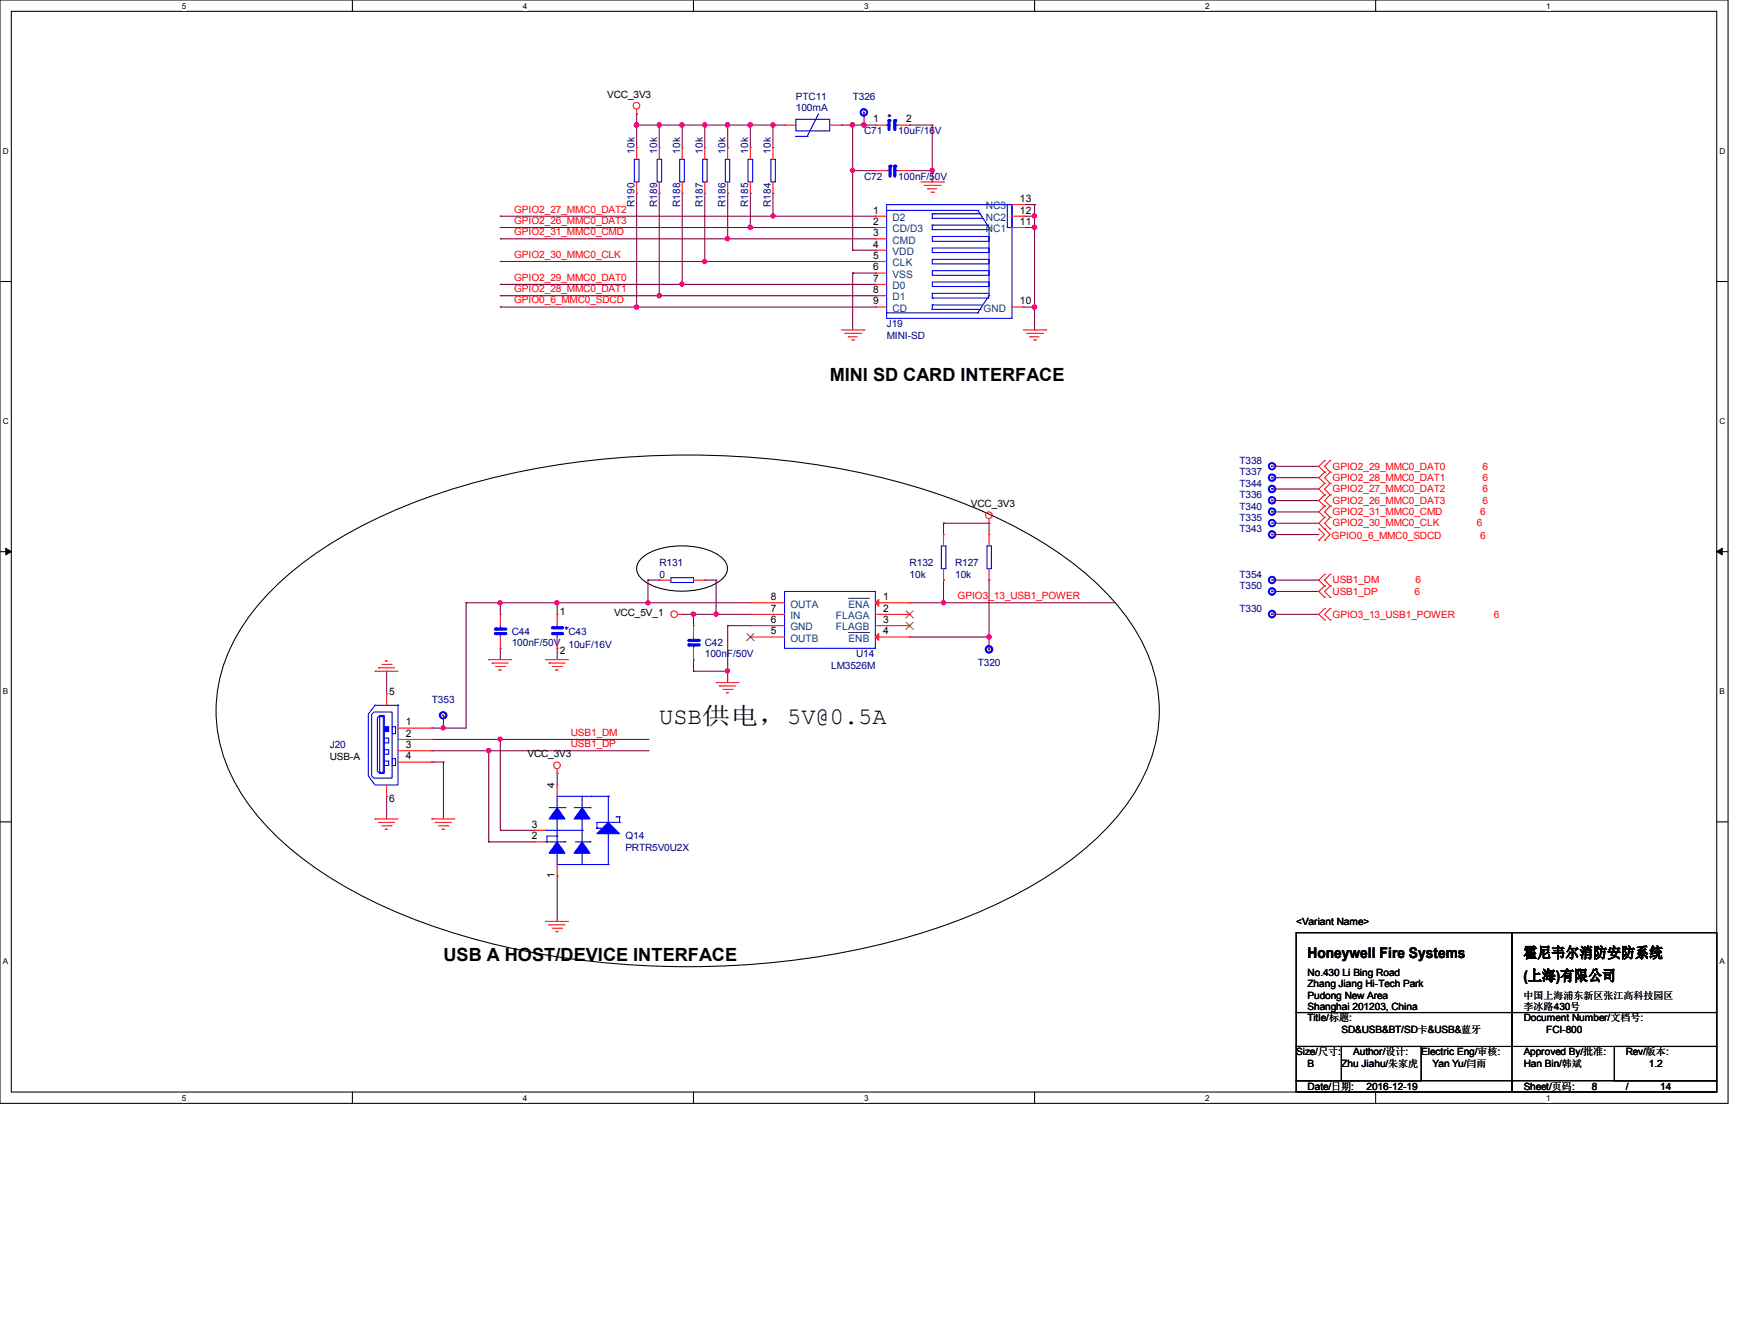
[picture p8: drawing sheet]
<svg xmlns="http://www.w3.org/2000/svg" width="279mm" height="216mm" viewBox="0 0 279 216" stroke-linecap="round" stroke-linejoin="round" font-family="sans-serif">
<path d="M0 0h278v177.4h-278zM1.8 1.8h274.3v173.8h-274.3z" fill="none" stroke="#000" stroke-width=".17"/>
<g fill="#fff">
<path d="M29.3 .2h.7v1.5h-.7z"/>
<path d="M29.3 175.8h.7v1.4h-.7z"/>
</g>
<path d="M56.7 0v1.8M56.7 175.6v1.8" fill="none" stroke="#000" stroke-width=".17"/>
<g fill="#fff">
<path d="M84.1 .2h.7v1.5h-.7z"/>
<path d="M84.1 175.8h.7v1.4h-.7z"/>
</g>
<path d="M111.5 0v1.8M111.5 175.6v1.8" fill="none" stroke="#000" stroke-width=".17"/>
<g fill="#fff">
<path d="M139 .2h.7v1.5h-.7z"/>
<path d="M139 175.8h.7v1.4h-.7z"/>
</g>
<path d="M166.4 0v1.8M166.4 175.6v1.8" fill="none" stroke="#000" stroke-width=".17"/>
<g fill="#fff">
<path d="M193.8 .2h.8v1.5h-.8z"/>
<path d="M193.8 175.8h.8v1.4h-.8z"/>
</g>
<path d="M221.3 0v1.8M221.3 175.6v1.8" fill="none" stroke="#000" stroke-width=".17"/>
<g fill="#fff">
<path d="M248.7 .2h.7v1.5h-.7z"/>
<path d="M248.7 175.8h.7v1.4h-.7z"/>
<path d="M.5 23.5h.9v1.5h-.9z"/>
<path d="M276.6 23.5h.9v1.5h-.9z"/>
<path d="M.5 67h.9v1.5h-.9z"/>
<path d="M276.6 67h.9v1.5h-.9z"/>
</g>
<path d="M0 45.3h1.8M276.1 45.3h1.9" fill="none" stroke="#000" stroke-width=".17"/>
<g fill="#fff">
<path d="M.5 110.4h.8v1.5h-.8z"/>
<path d="M276.6 110.4h.9v1.5h-.9z"/>
</g>
<path d="M0 88.7h1.8M276.1 88.7h1.9" fill="none" stroke="#000" stroke-width=".17"/>
<path d="M.9 88.1l.9 .6-.9 .5zM276.1 88.7l.9-.6v1.1z" fill="#000" stroke="#000" stroke-width=".16"/>
<g fill="#fff">
<path d="M.5 153.8h.8v1.5h-.8z"/>
<path d="M276.6 153.8h.8v1.5h-.8z"/>
</g>
<g fill="none" stroke="#000" stroke-width=".17">
<path d="M42.8 95.8a58.3 58.3 0 0 1 17.7-12.4 111.7 111.7 0 0 1 39.8-9.9 131.4 131.4 0 0 1 48.6 5.3 77.8 77.8 0 0 1 24.6 12.5 35.4 35.4 0 0 1 11.4 14.7 23.7 23.7 0 0 1-2.6 21.8 45.6 45.6 0 0 1-14.7 13.6 95.4 95.4 0 0 1-32.1 11.7 135.7 135.7 0 0 1-58.9-2 80 80 0 0 1-28.9-13.8 35.4 35.4 0 0 1-11.4-14.7 23.7 23.7 0 0 1 2.6-21.8l1.8-2.5zM103.2 89.7a10.5 10.5 0 0 1 7.7-1.9 9 9 0 0 1 5.3 1.9 2.11 2.11 0 0 1 0 3.4 10.6 10.6 0 0 1-7.7 1.9 8.9 8.9 0 0 1-5.3-1.9 2.13 2.13 0 0 1 0-3.4zM0 132.1h1.8M276.1 132.1h1.9M208.5 149.9h34.7v12.9h-34.7zM243.2 149.9h32.9v12.9h-32.9zM208.5 162.8h34.7v5.4h-34.7zM208.5 168.2h7.3v5.5h-7.3zM208.5 173.7h34.7v1.9h-34.7zM215.8 168.2h12.8v5.5h-12.8zM243.2 173.7h32.9v1.9h-32.9zM243.2 162.8h32.9v5.4h-32.9z"/>
<path d="M243.2 173.7h.1M243.2 168.2v5.5M259.7 168.2h16.4v5.5h-16.4z"/>
</g>
<g fill="none" stroke="#800040" stroke-width=".17">
<path d="M102.4 18.3h.1M102.4 18.3v5.4M139 18.3v1.8M80.5 34.8h.1M80.5 36.6h.1M80.5 38.4h.1M80.5 34.8h60.3M80.5 38.4h60.3M80.5 36.6h60.3M102.4 31.1h.1M102.4 20.1h.1M102.4 20.1h23.8"/>
<path d="M102.4 31.1v18.3M106 31.1h.1M106 20.1h.1M106 20.1v3.6M106 31.1v16.4M109.7 31.1h.1M109.7 20.1h.1M109.7 20.1v3.6M109.7 31.1v14.6M113.4 20.1h.1M113.4 20.1v3.6M113.4 31.1v10.9"/>
<path d="M117.1 38.4h.1M117.1 31.1h.1M117.1 20.1h.1M117.1 20.1v3.6M117.1 31.1v7.3M120.7 36.6h.1M120.7 31.1h.1M120.7 20.1h.1M120.7 20.1v3.6M120.7 31.1v5.5M124.3 34.8h.1M124.3 31.1h.1"/>
<path d="M124.3 20.1h.1M124.3 20.1v3.6M124.3 31.1v3.7M135.3 20.1h.1M135.3 20.1h5.5M137.2 27.4h.1M137.2 20.1h.1M137.2 20.1v20.1M137.2 27.4h3.6M139 20.1h.1M146.3 20.1h.1M146.3 27.4h.1"/>
<path d="M146.3 20.1h3.6M146.3 27.4h3.6M149.9 20.1h.1M149.9 29.3h.1M149.9 20.1v9.2M164.6 34.8h1.8M164.6 36.6h1.8M164.6 32.9h1.8M166.4 34.8h.1M166.4 36.6h.1M166.4 32.9h.1M166.4 32.9v20.1"/>
<path d="M80.5 45.7h.1M80.5 47.5h.1M80.5 49.4h.1M80.5 42h.1M80.5 45.7h60.3M80.5 47.5h60.3M80.5 49.4h60.3M80.5 42h60.3M102.4 49.4h.1M106 47.5h.1M109.7 45.7h.1M113.4 42h.1"/>
<path d="M137.2 40.2h.1M137.2 43.9h.1M137.2 40.2h3.6M137.2 43.9v9.1M137.2 43.9h3.6M164.6 49.4h1.8M166.4 49.4h.1M166.4 53h.1M204.8 75h.1M204.8 76.8h.1M204.8 78.6h.1M204.8 75h7.3"/>
<path d="M204.8 76.8h7.3M204.8 78.6h7.3M75 96.9h.1M75 96.9v20.2h-5.5M75 96.9h45.7M80.5 96.9h.1M80.5 96.9v1.9M89.6 96.9h.1M89.6 96.9v1.9M104.2 93.3h.1M104.2 96.9h.1M104.2 93.3h1.8"/>
<path d="M104.2 93.3v3.6M109.7 98.8h.1M109.7 98.8h11M111.5 98.8h.1M111.5 98.8v1.8M113.4 93.3h.1M113.4 93.3h1.8M115.2 93.3h.1M115.2 98.8h.1M115.2 93.3v5.5M146.3 96.9h.1M146.3 96.9h32.9"/>
<path d="M151.8 84.1h.1M151.8 93.3h.1M151.8 96.9h.1M151.8 84.1h7.3M151.8 84.1v1.8M151.8 93.3v3.6M159.1 93.3h.1M159.1 84.1h.1M159.1 84.1v1.8M159.1 93.3v10.9M204.8 80.5h.1M204.8 82.3h.1"/>
<path d="M204.8 84.1h.1M204.8 85.9h.1M204.8 93.3h.1M204.8 95.1h.1M204.8 98.8h.1M204.8 80.5h7.3M204.8 82.3h7.3M204.8 84.1h7.3M204.8 85.9h7.3M204.8 93.3h7.3M204.8 95.1h7.3M204.8 98.8h7.3"/>
<path d="M62.2 107.9h.1M62.2 107.9v3.6M69.5 117.1h.1M69.5 118.9h.1M69.5 118.9h34.7M71.3 115.2h.1M71.3 117.1h.1M71.3 115.2v1.9M80.5 118.9h.1M80.5 104.2h.1M80.5 104.2v1.8M80.5 118.9v14.6"/>
<path d="M89.6 104.2h.1M89.6 104.2v1.8M104.2 118.9h.1M111.5 107.9h.1M111.5 106h.1M111.5 107.9h5.6M111.5 106v1.9M117.1 107.9h.1M117.1 100.6h.1M117.1 100.6v9.1M117.1 100.6h3.6M146.3 102.4h.1"/>
<path d="M146.3 102.4h12.8M159.1 102.4h.1M62.2 128h.1M62.2 128v3.7M69.5 122.5h.1M69.5 120.7h.1M69.5 122.5h1.8M69.5 120.7h34.7M71.3 122.5h.1M71.3 122.5v9.2M78.6 135.3h.1M78.6 120.7h.1"/>
<path d="M78.6 135.3h7.3M78.6 120.7v14.6M80.5 133.5h.1M80.5 133.5h5.4M89.6 124.3h.1M89.6 124.3v1.9M104.2 120.7h.1M89.6 140.8h.1M89.6 140.8v7.3"/>
</g>
<g fill="#f0f" stroke="#f0f" stroke-width=".17">
<circle cx="124.3" cy="34.7" r=".34"/>
<circle cx="117" cy="38.4" r=".35"/>
<circle cx="120.7" cy="36.5" r=".36"/>
<circle cx="109.7" cy="45.7" r=".34"/>
<circle cx="106" cy="47.5" r=".35"/>
<circle cx="166.4" cy="36.5" r=".36"/>
<circle cx="166.4" cy="49.4" r=".36"/>
<circle cx="102.4" cy="49.4" r=".36"/>
<circle cx="149.9" cy="27.4" r=".34"/>
<circle cx="139" cy="20.1" r=".37"/>
<circle cx="137.1" cy="27.4" r=".34"/>
<circle cx="137.1" cy="20.1" r=".35"/>
<circle cx="109.7" cy="20.1" r=".35"/>
<circle cx="120.7" cy="20.1" r=".37"/>
<circle cx="117" cy="20.1" r=".35"/>
<circle cx="124.3" cy="20.1" r=".35"/>
<circle cx="71.3" cy="117" r=".34"/>
<circle cx="113.4" cy="42" r=".34"/>
<circle cx="78.6" cy="120.7" r=".35"/>
<circle cx="80.4" cy="118.8" r=".34"/>
<circle cx="106" cy="20.1" r=".35"/>
<circle cx="102.4" cy="20.1" r=".37"/>
<circle cx="113.4" cy="20.1" r=".35"/>
<circle cx="166.4" cy="34.7" r=".36"/>
<circle cx="111.5" cy="98.7" r=".36"/>
<circle cx="117" cy="107.9" r=".34"/>
<circle cx="159.1" cy="102.4" r=".35"/>
<circle cx="151.8" cy="96.9" r=".34"/>
<circle cx="89.6" cy="96.9" r=".34"/>
<circle cx="80.4" cy="96.9" r=".34"/>
<circle cx="115.2" cy="98.7" r=".34"/>
<circle cx="104.2" cy="96.9" r=".34"/>
</g>
<g fill="none" stroke="#f00" stroke-width=".17">
<path d="M102.4 18.3h.1M102.4 17.6v.7M106 31.1h.1M106 23.7h.1M106 23.7v1.9M106 29.3v1.8M148.1 29.3h3.7M148.7 29.8h2.5M149.2 30.4h.1M149.2 30.4h1.5M149.8 30.9h.4M150.2 30.9h.1"/>
<path d="M151.2 29.8h.1M151.8 29.3h.1M135.3 53h3.7M135.9 53.6h2.5M136.4 54.1h.1M136.4 54.1h1.5M136.9 54.7h.4M137.3 54.7h.1M138.4 53.6h.1M139 53h.1M164.6 53h3.6M165.1 53.6h2.6"/>
<path d="M165.7 54.1h.1M165.7 54.1h1.4M166.2 54.7h.4M166.6 54.7h.1M167.7 53.6h.1M168.2 53h.1M213.1 77.7h.1M213.1 79.5h.1M213.1 74h.1M213.1 75.9h.1M213.1 77.7l-1 .9 1 .9M213.1 79.5l-1 1 1 .9"/>
<path d="M213.1 74l-1 1 1 .9M213.1 75.9l-1 .9 1 .9M214 79.5h.1M214 77.7h.1M214 75.9h.1M214 74h.1M214 77.7l-.9 .9 .9 .9M214 79.5l-.9 1 .9 .9M214 74l-.9 1 .9 .9M214 75.9l-.9 .9 .9 .9M109 98.8h.7M109.7 98.8h.1"/>
<path d="M159.1 84.1h.1M159.1 93.3h.1M159.1 85.9h.1M159.1 83.4v.7M159.1 85.9v1.9M159.1 91.4v1.9M212.1 85h.1M212.1 86.9h.1M212.1 85l1 .9-1 1M213.1 81.4h.1M213.1 83.2h.1M213.1 85h.1"/>
<path d="M213.1 86.9h.1M213.1 92.3h.1M213.1 94.2h.1M213.1 96h.1M213.1 97.8h.1M213.1 99.7h.1M213.1 81.4l-1 .9 1 .9M213.1 83.2l-1 .9 1.9 1.8-.9 1M213.1 92.3l-1 1 1 .9M213.1 94.2l-1 .9 1 .9M213.1 97.8l-1 1 1 .9M214 81.4h.1"/>
<path d="M214 83.2h.1M214 85h.1M214 94.2h.1M214 92.3h.1M214 96h.1M214 99.7h.1M214 97.8h.1M214 81.4l-.9 .9 .9 .9M214 83.2l-.9 .9 .9 .9M214 92.3l-.9 1 .9 .9M214 94.2l-.9 .9 .9 .9M214 97.8l-.9 1 .9 .9"/>
<path d="M60.3 107.9h.1M60.3 107.9h3.7M60.9 107.4h.1M60.9 107.4h2.6M61.4 106.8h1.5M62 106.3h.1M62 106.3h.4M62.9 106.8h.1M78.6 106h.1M78.6 106h3.7M79.2 106.6h.1M79.2 106.6h2.5"/>
<path d="M79.7 107.1h1.5M80.3 107.7h.1M80.3 107.7h.3M81.2 107.1h.1M87.8 106h.1M87.8 106h3.6M88.3 106.6h.1M88.3 106.6h2.6M88.9 107.1h1.4M89.4 107.7h.1M89.4 107.7h.4M90.3 107.1h.1"/>
<path d="M115.2 109.7h.1M115.2 109.7h3.7M115.7 110.3h.1M115.7 110.3h2.6M116.3 110.8h1.5M116.8 111.4h.1M116.8 111.4h.4M117.8 110.8h.1M60.3 131.7h.1M60.3 131.7h3.7M60.9 132.2h.1M60.9 132.2h2.6"/>
<path d="M61.4 132.8h1.5M62 133.3h.1M62 133.3h.4M62.9 132.8h.1M69.5 131.7h.1M69.5 131.7h3.7M70 132.2h.1M70 132.2h2.6M70.6 132.8h1.5M71.1 133.3h.1M71.1 133.3h.4M72.1 132.8h.1"/>
<path d="M89.6 124.3h.1M89.6 123.6v.7M87.8 148.1h.1M87.8 148.1h3.6M88.3 148.7h.1M88.3 148.7h2.6M88.9 149.2h1.4M89.4 149.8h.1M89.4 149.8h.4M90.3 149.2h.1"/>
<circle cx="102.4" cy="17" r=".54"/>
<circle cx="108.4" cy="98.7" r=".54"/>
<circle cx="159.1" cy="82.8" r=".54"/>
<circle cx="89.6" cy="123" r=".54"/>
</g>
<path d="M105.7 25.6h.7v3.7h-.7zM158.7 87.8h.8v3.6h-.8z" fill="none" stroke="#00f" stroke-width=".17"/>
<path d="M110.8 103h1.7" fill="none" stroke="#00f" stroke-width=".51"/>
<circle cx="110.8" cy="103" r=".25" fill="#00f"/>
<path d="M110.8 103.7h1.7" fill="none" stroke="#00f" stroke-width=".51"/>
<circle cx="110.8" cy="103.7" r=".25" fill="#00f"/>
<g fill="none" stroke="#00f" stroke-width=".17">
<path d="M116.7 25.6h.7v3.7h-.7zM142.6 32.9h20.2v18.3h-20.2zM142.6 33.8h14.7M149.9 38h9.2v.8h-9.2zM149.9 39.9h9.2v.7h-9.2zM149.9 36.2h.1M149.9 36.9h.1M149.9 35.1h.1M149.9 34.4h.1M149.9 34.4v.7M149.9 36.2v.7M149.9 36.2h9"/>
<path d="M149.9 36.9h9.2M149.9 35.1h8.1M149.9 34.4h7.7M157.3 33.8h.1M157.3 33.8l1.8 2.8M157.6 34.4h.1M158.9 36.2h.1M159.1 36.6h.1M159.1 36.6v10.9M162 32.9h.8v3.7h-.8zM142.6 50.3h14.7M149.9 41.7h9.2v.7h-9.2z"/>
<path d="M149.9 43.5h9.2v.7h-9.2zM149.9 45.3h9.2v.8h-9.2zM149.9 47.2h.1M149.9 47.9h.1M149.9 49h.1M149.9 49.7h.1M149.9 47.2h9.2M149.9 47.2v.7M149.9 49v.7M149.9 47.9h9M149.9 49h8.1M149.9 49.7h7.7"/>
<path d="M157.3 50.3h.1M157.6 49.7h.1M158.9 47.9h.1M159.1 47.5h.1M159.1 47.5l-1.8 2.8M111.5 102.8h.1M111.5 103.9h.1M111.5 102.4v.4M111.5 103.9v.3"/>
</g>
<g fill="none" stroke="#f00" stroke-width=".17">
<path d="M117.1 31.1h.1M117.1 23.7h.1M117.1 23.7v1.9M117.1 29.3v1.8M140.8 34.8h.1M140.8 36.6h.1M140.8 38.4h.1M140.8 34.8h1.8M140.8 36.6h1.8M140.8 38.4h1.8M162.8 34.8h1.8M162.8 36.6h1.8"/>
<path d="M162.8 32.9h1.8M164.6 36.6h.1M164.6 34.8h.1M164.6 32.9h.1M140.8 40.2h.1M140.8 42h.1M140.8 43.9h.1M140.8 45.7h.1M140.8 47.5h.1M140.8 49.4h.1M140.8 40.2h1.8M140.8 42h1.8"/>
<path d="M140.8 43.9h1.8M140.8 45.7h1.8M140.8 47.5h1.8M140.8 49.4h1.8M162.8 49.4h1.8M164.6 49.4h.1M111.5 100.6h.1M111.5 106h.1M111.5 100.6v1.8M111.5 104.2v1.8M159.1 104.2h.1"/>
</g>
<path d="M159 104.3h.2v.2h-.2z" fill-rule="evenodd" fill="#00f" stroke="#00f" stroke-width="1.1"/>
<path d="M79.7 101.1h1.7" fill="none" stroke="#00f" stroke-width=".51"/>
<circle cx="79.7" cy="101.1" r=".25" fill="#00f"/>
<path d="M79.7 101.9h1.7" fill="none" stroke="#00f" stroke-width=".51"/>
<circle cx="79.7" cy="101.9" r=".25" fill="#00f"/>
<path d="M102 25.6h.8v3.7h-.8zM80.5 100.9h.1M80.5 102h.1M80.5 100.6v.3M80.5 102v.4M89.6 100.9h.1M89.6 100.6v.3" fill="none" stroke="#00f" stroke-width=".17"/>
<path d="M102.4 31.1h.1M102.4 23.7h.1M102.4 23.7v1.9M102.4 29.3v1.8M80.5 98.8h.1M80.5 98.8v1.8M204.8 85.9h.1M80.5 104.2h.1M80.5 102.4v1.8" fill="none" stroke="#f00" stroke-width=".17"/>
<path d="M204.5 85.8h.2v.3h-.2z" fill-rule="evenodd" fill="#00f" stroke="#00f" stroke-width="1.1"/>
<path d="M88.9 100.9h1.4" fill="none" stroke="#00f" stroke-width=".51"/>
<circle cx="90.3" cy="100.9" r=".25" fill="#00f"/>
<path d="M89.6 101.9h.1M89.6 101.9v.5" fill="none" stroke="#00f" stroke-width=".17"/>
<path d="M88.9 101.9h1.4" fill="none" stroke="#00f" stroke-width=".51"/>
<circle cx="90.3" cy="101.9" r=".25" fill="#00f"/>
<path d="M142.6 20.1h.4M143 20.1h.1M90.9 100.9h.3M91.1 101.1h.1M91.1 100.8v.3M91.2 100.9h.1" fill="none" stroke="#00f" stroke-width=".17"/>
<path d="M89.6 98.8h.1M89.6 98.8v1.8M89.6 104.2h.1M89.6 102.4v1.8" fill="none" stroke="#f00" stroke-width=".17"/>
<path d="M143 19.4v1.4" fill="none" stroke="#00f" stroke-width=".51"/>
<circle cx="143" cy="19.4" r=".25" fill="#00f"/>
<path d="M143.9 20.1h.1M143.9 20.1h.6" fill="none" stroke="#00f" stroke-width=".17"/>
<path d="M143.9 19.4v1.4" fill="none" stroke="#00f" stroke-width=".51"/>
<circle cx="143.9" cy="19.4" r=".25" fill="#00f"/>
<path d="M142.8 18.6h.4M143 18.5h.1M143 18.5v.3M143.2 18.6h.1M113 25.6h.7v3.7h-.7zM124 25.6h.7v3.7h-.7zM126.2 95.1h14.6v9.1h-14.6z" fill="none" stroke="#00f" stroke-width=".17"/>
<g fill="none" stroke="#f00" stroke-width=".17">
<path d="M139 18.3h.1M113.4 31.1h.1M113.4 23.7h.1M113.4 23.7v1.9M113.4 29.3v1.8M124.3 31.1h.1M124.3 23.7h.1M124.3 23.7v1.9M124.3 29.3v1.8M140.8 20.1h.1M140.8 20.1h1.8M144.5 20.1h1.8"/>
<path d="M146.3 20.1h.1M120.7 96.9h.1M120.7 98.8h.1M120.7 96.9h5.5M120.7 98.8h5.5M140.8 96.9h5.5M140.8 98.8h5.5M146.3 96.9h.1M146.3 98.8h.1M204.8 93.3h.1M71.3 115.2h.1M120.7 102.4h.1"/>
<path d="M120.7 100.6h.1M120.7 100.6h5.5M120.7 102.4h5.5M140.8 100.6h5.5M140.8 102.4h5.5M146.3 100.6h.1M146.3 102.4h.1"/>
</g>
<g fill="#00f" stroke="#00f" stroke-width="1.1">
<path d="M204.5 93.1h.2v.2h-.2z" fill-rule="evenodd"/>
<path d="M138.8 17.9h.3v.3h-.3z" fill-rule="evenodd"/>
<path d="M71.2 114.9h.2v.2h-.2z" fill-rule="evenodd"/>
</g>
<g fill="#f00" stroke="#f00" stroke-width=".17">
<path d="M141.4 96.4v1.1l-.6-.6z"/>
<path d="M140.8 102.4l.6-.5v1.1z"/>
</g>
<path d="M136.5 96.2h3.4M136.5 101.7h3.4" fill="none" stroke="#004080" stroke-width=".16"/>
<path d="M145.8 98.2l1.1 1.2M146.9 98.2l-1.2 1.2M120.1 101.9l1.2 1.1M121.2 101.9l-1.1 1.1M145.8 100l1.1 1.2M146.9 100l-1.2 1.2" fill="none" stroke="#804000" stroke-width=".16"/>
<path d="M143.2 26.7v1.6" fill="none" stroke="#00f" stroke-width=".51"/>
<circle cx="143.2" cy="26.7" r=".25" fill="#00f"/>
<path d="M143.9 26.7v1.6" fill="none" stroke="#00f" stroke-width=".51"/>
<circle cx="143.9" cy="26.7" r=".25" fill="#00f"/>
<g fill="none" stroke="#00f" stroke-width=".17">
<path d="M128 19.2h5.5v1.8h-5.5zM131.7 18.3l-1.9 3.6M109.3 25.6h.8v3.7h-.8zM120.3 25.6h.8v3.7h-.8zM128 21.9h.1M128 21.9h1.8M129.8 21.9h.1M142.6 27.4h.4M143 27.4h.1M144.1 27.4h.1M144.1 27.4h.4M107.9 92.9h3.6v.7h-3.6z"/>
<path d="M151.4 87.8h.7v3.6h-.7zM59.8 114.9l.4-.4h2.9v10.6h-2.9l-.4-.4zM60.3 113.4h3.7v12.8h-3.7l-1.1-1.5v-9.8zM60.7 115.4l.4-.4h.7v9.3h-.7l-.4-.3zM61.1 115.2h.5v9h-.5zM61.8 118.7h.7v.7h-.7zM63.1 116.8h.5v1.1h-.5zM64 113.4h.1M61.8 120.5h.7v.7h-.7zM61.8 122.3h.7v.8h-.7zM63.1 122h.5v1.1h-.5zM87.8 133.5h.1"/>
<path d="M87.8 135.3h.2M87.8 133.5h5.8M88 135.3h.1M88.3 129.8h2.6M88.3 135.3h2.6M89.6 131.7h.1M89.6 128h.1M89.6 137.2h.1M89.6 133.5h.1M89.6 134.4h.1M89.6 128v1.8M89.6 131.7v3.6"/>
<path d="M89.6 137.2v1.8h8.2M89.6 128h8.2M89.6 134.4h-1.6v.9M90.9 129.8h.1M90.9 135.3h.1M92.3 129.8h2.6M92.5 135.3h2.4M93.6 128h.1M93.6 137.2h.1M93.6 133.5h.1M93.6 131.7h.1M93.6 128v1.8"/>
<path d="M93.6 131.7v3.6M93.6 137.2v1.8M94.9 135.3h.1M94.9 129.8h.1M95.1 139h.1M95.1 128h.1M96 133.1h.1M96 133.1h.6M96.6 133.1h.1M97.8 134h.1M97.8 128h.1M97.8 139h.1"/>
<path d="M97.8 128v4.2M97.8 134v5M99.1 131.3h.1M99.1 131.3h.6M99.7 132.2h.1M99.7 131.3h.1M99.7 132.2h-3.7v.9M99.7 131.3v.9"/>
</g>
<g fill="none" stroke="#f00" stroke-width=".17">
<path d="M109.7 31.1h.1M109.7 23.7h.1M109.7 23.7v1.9M109.7 29.3v1.8M120.7 31.1h.1M120.7 23.7h.1M120.7 23.7v1.9M120.7 29.3v1.8M126.2 20.1h.1M126.2 20.1h1.8M133.5 20.1h1.8M135.3 20.1h.1"/>
<path d="M140.8 27.4h.1M140.8 27.4h1.8M144.5 27.4h1.8M146.3 27.4h.1M204.8 76.8h.1M204.8 78.6h.1M204.8 75h.1M106 93.3h.1M106 93.3h1.9M111.5 93.3h1.9M113.4 93.3h.1M151.8 93.3h.1"/>
<path d="M151.8 85.9h.1M151.8 85.9v1.9M151.8 91.4v1.9M204.8 82.3h.1M204.8 95.1h.1M204.8 80.5h.1M204.8 84.1h.1M204.8 98.8h.1M62.2 111.5h.1M62.2 111.5v1.9M64 118.9h5.5M64 117.1h5.5"/>
<path d="M69.5 118.9h.1M69.5 117.1h.1M62.2 128h.1M62.2 126.2v1.8M64 120.7h5.5M64 122.5h5.5M69.5 120.7h.1M69.5 122.5h.1M85.9 133.5h.1M85.9 135.3h.1M85.9 133.5h1.9M85.9 135.3h1.9"/>
<path d="M89.6 126.2h.1M89.6 126.2v1.8M89.6 139v1.8M89.6 140.8h.1"/>
</g>
<g fill="#00f" stroke="#00f" stroke-width="1.1">
<path d="M204.5 82.1h.2v.3h-.2z" fill-rule="evenodd"/>
<path d="M204.5 94.9h.2v.3h-.2z" fill-rule="evenodd"/>
<path d="M204.5 76.7h.2v.2h-.2z" fill-rule="evenodd"/>
<path d="M204.5 78.5h.2v.2h-.2z" fill-rule="evenodd"/>
<path d="M204.5 80.3h.2v.2h-.2z" fill-rule="evenodd"/>
<path d="M204.5 74.8h.2v.2h-.2z" fill-rule="evenodd"/>
<path d="M204.5 84h.2v.2h-.2z" fill-rule="evenodd"/>
<path d="M204.5 98.6h.2v.2h-.2z" fill-rule="evenodd"/>
</g>
<g fill="#00f" stroke="#00f" stroke-width=".17">
<path d="M61.8 116.8h.7v.8h-.7z" fill-rule="evenodd"/>
<path d="M89.6 129.8l1.3 1.9h-2.6z" fill-rule="evenodd"/>
<path d="M89.6 135.3l1.3 1.9h-2.6z" fill-rule="evenodd"/>
<path d="M93.6 129.8l1.3 1.9h-2.6z" fill-rule="evenodd"/>
<path d="M93.6 135.3l1.3 1.9h-2.6z" fill-rule="evenodd"/>
<path d="M96 134l1.8-1.8 1.9 1.8z" fill-rule="evenodd"/>
</g>
<g fill="#f0f" stroke="#f0f" stroke-width=".17">
<circle cx="124.3" cy="34.7" r=".34"/>
<circle cx="117" cy="38.4" r=".35"/>
<circle cx="120.7" cy="36.5" r=".36"/>
<circle cx="109.7" cy="45.7" r=".34"/>
<circle cx="106" cy="47.5" r=".35"/>
<circle cx="166.4" cy="36.5" r=".36"/>
<circle cx="166.4" cy="49.4" r=".36"/>
<circle cx="102.4" cy="49.4" r=".36"/>
<circle cx="149.9" cy="27.4" r=".34"/>
<circle cx="139" cy="20.1" r=".37"/>
<circle cx="137.1" cy="27.4" r=".34"/>
<circle cx="137.1" cy="20.1" r=".35"/>
<circle cx="109.7" cy="20.1" r=".35"/>
<circle cx="120.7" cy="20.1" r=".37"/>
<circle cx="117" cy="20.1" r=".35"/>
<circle cx="124.3" cy="20.1" r=".35"/>
<circle cx="71.3" cy="117" r=".34"/>
<circle cx="113.4" cy="42" r=".34"/>
<circle cx="78.6" cy="120.7" r=".35"/>
<circle cx="80.4" cy="118.8" r=".34"/>
<circle cx="106" cy="20.1" r=".35"/>
<circle cx="102.4" cy="20.1" r=".37"/>
<circle cx="113.4" cy="20.1" r=".35"/>
<circle cx="166.4" cy="34.7" r=".36"/>
<circle cx="111.5" cy="98.7" r=".36"/>
<circle cx="117" cy="107.9" r=".34"/>
<circle cx="159.1" cy="102.4" r=".35"/>
<circle cx="151.8" cy="96.9" r=".34"/>
<circle cx="89.6" cy="96.9" r=".34"/>
<circle cx="80.4" cy="96.9" r=".34"/>
<circle cx="115.2" cy="98.7" r=".34"/>
<circle cx="104.2" cy="96.9" r=".34"/>
</g>
<text font-size="3.8" x="106" y="116.5">USB供电，5V@0.5A</text>
<g font-size="2.9">
<text x="133.5" y="61.2">MINI SD CARD INTERFACE</text>
<text x="71.3" y="154.5">USB A HOST/DEVICE INTERFACE</text>
</g>
<g font-size="2.4">
<text x="210.3" y="154">Honeywell Fire Systems</text>
<text x="245.1" y="154">霍尼韦尔消防安防系统</text>
<text x="245.1" y="157.7">(上海)有限公司</text>
</g>
<g font-size="1.7">
<text x="140.4" y="19.7">1</text>
<text x="145.8" y="19.7">2</text>
<text x="140.4" y="34.3">1</text>
<text x="164.1" y="34.3">12</text>
<text x="164.1" y="32.5">13</text>
<text x="140.4" y="39.8">4</text>
<text x="140.4" y="36.2">2</text>
<text x="140.4" y="38">3</text>
<text x="140.4" y="41.6">5</text>
<text x="164.1" y="36.2">11</text>
<text x="140.4" y="43.5">6</text>
<text x="140.4" y="45.3">7</text>
<text x="140.4" y="47.1">8</text>
<text x="140.4" y="48.9">9</text>
<text x="164.1" y="48.9">10</text>
<text x="90.1" y="98.9">1</text>
<text x="124" y="96.5">8</text>
<text x="124" y="102">5</text>
<text x="124" y="100.2">6</text>
<text x="124" y="98.3">7</text>
<text x="142.1" y="96.5">1</text>
<text x="142.1" y="98.3">2</text>
<text x="142.1" y="100.2">3</text>
<text x="142.1" y="102">4</text>
<text x="90.1" y="105.2">2</text>
<text x="62.6" y="111.7">5</text>
<text x="65.3" y="118.4">2</text>
<text x="65.3" y="116.6">1</text>
<text x="65.3" y="120.3">3</text>
<text x="65.3" y="122.1">4</text>
<text x="62.6" y="128.9">6</text>
<text x="85.6" y="133.1">3</text>
<text x="85.6" y="134.9">2</text>
</g>
<g font-size="1.7" fill="#004080">
<text x="143.6" y="35.5">D2</text>
<text x="158.6" y="35.5">NC2</text>
<text x="158.6" y="33.7">NC3</text>
<text x="143.6" y="41">VDD</text>
<text x="143.6" y="37.3">CD/D3</text>
<text x="143.6" y="39.2">CMD</text>
<text x="158.6" y="37.3">NC1</text>
<text x="143.6" y="42.8">CLK</text>
<text x="143.6" y="44.7">VSS</text>
<text x="143.6" y="46.5">D0</text>
<text x="143.6" y="48.3">D1</text>
<text x="143.6" y="50.1">CD</text>
<text x="158.2" y="50.1">GND</text>
<text x="127.1" y="97.7">OUTA</text>
<text x="127.1" y="101.3">GND</text>
<text x="127.1" y="99.5">IN</text>
<text x="134.5" y="99.5">FLAGA</text>
<text x="134.5" y="101.3">FLAGB</text>
<text x="136.5" y="97.7">ENA</text>
<text x="127.1" y="103.2">OUTB</text>
<text x="136.5" y="103.2">ENB</text>
</g>
<g font-size="1.6">
<text x="97.7" y="15.7">VCC_3V3</text>
<text x="156.2" y="81.5">VCC_3V3</text>
<text x="98.8" y="99.1">VCC_5V_1</text>
<text x="53" y="122.1">USB-A</text>
<text x="84.8" y="121.8">VCC_3V3</text>
<text x="89.2" y="126.7" transform="rotate(-90 89.2 126.7)">4</text>
<text x="89.2" y="141.1" transform="rotate(-90 89.2 141.1)">1</text>
<text x="208.5" y="148.6">&lt;Variant Name&gt;</text>
<text x="210.3" y="160.5">Pudong New Area</text>
<text x="210.3" y="156.9">No.430 Li Bing Road</text>
<text x="210.3" y="158.7">Zhang Jiang Hi-Tech Park</text>
<text x="245.1" y="160.5">中国上海浦东新区张江高科技园区</text>
<text x="210.3" y="164.2">Title/标题:</text>
<text x="210.3" y="162.3">Shanghai 201203, China</text>
<text x="215.8" y="166">SD&amp;USB&amp;BT/SD卡&amp;USB&amp;蓝牙</text>
<text x="245.1" y="162.3">李冰路430号</text>
<text x="245.1" y="164.2">Document Number/文档号:</text>
<text x="248.7" y="166">FCI-800</text>
<text x="208.5" y="169.7">Size/尺寸:</text>
<text x="210.3" y="171.5">B</text>
<text x="215.8" y="171.5">Zhu Jiahu/朱家虎</text>
<text x="217.7" y="169.7">Author/设计:</text>
<text x="228.6" y="169.7">Electric Eng/审核:</text>
<text x="230.4" y="171.5">Yan Yu/闫雨</text>
<text x="245.1" y="169.7">Approved By/批准:</text>
<text x="245.1" y="171.5">Han Bin/韩斌</text>
<text x="261.5" y="169.7">Rev/版本:</text>
<text x="265.2" y="171.5">1.2</text>
<text x="210.3" y="175.2">Date/日期:</text>
<text x="219.8" y="175.2">2016-12-19</text>
<text x="245.1" y="175.2">Sheet/页码:</text>
<text x="256.1" y="175.2">8</text>
<text x="261.5" y="175.2">/</text>
<text x="267" y="175.2">14</text>
</g>
<g font-size="1.6" fill="#000080">
<text x="128" y="16">PTC11</text>
<text x="128" y="17.9">100mA</text>
<text x="137.2" y="16">T326</text>
<text x="139" y="21.5">C71</text>
<text x="144.5" y="21.5">10uF/16V</text>
<text x="102.1" y="24.7" transform="rotate(-90 102.1 24.7)">10k</text>
<text x="105.7" y="24.7" transform="rotate(-90 105.7 24.7)">10k</text>
<text x="109.4" y="24.7" transform="rotate(-90 109.4 24.7)">10k</text>
<text x="113" y="24.7" transform="rotate(-90 113 24.7)">10k</text>
<text x="116.7" y="24.7" transform="rotate(-90 116.7 24.7)">10k</text>
<text x="120.4" y="24.7" transform="rotate(-90 120.4 24.7)">10k</text>
<text x="124" y="24.7" transform="rotate(-90 124 24.7)">10k</text>
<text x="139" y="28.9">C72</text>
<text x="144.5" y="28.9">100nF/50V</text>
<text x="102.1" y="33.3" transform="rotate(-90 102.1 33.3)">R190</text>
<text x="105.7" y="33.3" transform="rotate(-90 105.7 33.3)">R189</text>
<text x="109.4" y="33.3" transform="rotate(-90 109.4 33.3)">R188</text>
<text x="113" y="33.3" transform="rotate(-90 113 33.3)">R187</text>
<text x="116.7" y="33.3" transform="rotate(-90 116.7 33.3)">R186</text>
<text x="120.4" y="33.3" transform="rotate(-90 120.4 33.3)">R185</text>
<text x="124" y="33.3" transform="rotate(-90 124 33.3)">R184</text>
<text x="142.6" y="52.6">J19</text>
<text x="142.6" y="54.5">MINI-SD</text>
<text x="199.4" y="76.4">T337</text>
<text x="199.4" y="74.6">T338</text>
<text x="199.4" y="81.9">T340</text>
<text x="199.4" y="78.2">T344</text>
<text x="199.4" y="80.1">T336</text>
<text x="199.4" y="83.7">T335</text>
<text x="199.4" y="85.6">T343</text>
<text x="106.1" y="91.1">R131</text>
<text x="106.1" y="92.9">0</text>
<text x="146.3" y="91.1">R132</text>
<text x="146.3" y="92.9">10k</text>
<text x="153.6" y="91.1">R127</text>
<text x="153.6" y="92.9">10k</text>
<text x="199.4" y="92.9">T354</text>
<text x="199.4" y="94.7">T350</text>
<text x="199.4" y="98.3">T330</text>
<text x="82.3" y="102">C44</text>
<text x="82.3" y="103.8">100nF/50V</text>
<text x="91.4" y="102">C43</text>
<text x="91.4" y="104.2">10uF/16V</text>
<text x="113.4" y="103.8">C42</text>
<text x="113.4" y="105.7">100nF/50V</text>
<text x="133.7" y="107.5">LM3526M</text>
<text x="137.7" y="105.7">U14</text>
<text x="157.3" y="107.1">T320</text>
<text x="69.5" y="113">T353</text>
<text x="53" y="120.3">J20</text>
<text x="100.6" y="134.9">Q14</text>
<text x="100.6" y="136.8">PRTR5V0U2X</text>
</g>
<g font-size="1.6" fill="#f00">
<text x="82.7" y="34.2">GPIO2_27_MMC0_DAT2</text>
<text x="82.7" y="36">GPIO2_26_MMC0_DAT3</text>
<text x="82.7" y="37.8">GPIO2_31_MMC0_CMD</text>
<text x="82.7" y="41.4">GPIO2_30_MMC0_CLK</text>
<text x="82.7" y="45.1">GPIO2_29_MMC0_DAT0</text>
<text x="82.7" y="46.9">GPIO2_28_MMC0_DAT1</text>
<text x="82.7" y="48.8">GPIO0_6_MMC0_SDCD</text>
<text x="214.4" y="75.5">GPIO2_29_MMC0_DAT0</text>
<text x="214.4" y="77.3">GPIO2_28_MMC0_DAT1</text>
<text x="238.5" y="75.5">6</text>
<text x="238.5" y="77.3">6</text>
<text x="214.4" y="79.2">GPIO2_27_MMC0_DAT2</text>
<text x="214.4" y="81">GPIO2_26_MMC0_DAT3</text>
<text x="214.4" y="82.8">GPIO2_31_MMC0_CMD</text>
<text x="238.1" y="82.8">6</text>
<text x="238.5" y="79.2">6</text>
<text x="238.5" y="81">6</text>
<text x="214.2" y="86.7">GPIO0_6_MMC0_SDCD</text>
<text x="214.4" y="84.6">GPIO2_30_MMC0_CLK</text>
<text x="237.6" y="84.6">6</text>
<text x="238.1" y="86.7">6</text>
<text x="214.4" y="93.8">USB1_DM</text>
<text x="214.4" y="95.6">USB1_DP</text>
<text x="227.5" y="95.6">6</text>
<text x="227.7" y="93.8">6</text>
<text x="154" y="96.3">GPIO3_13_USB1_POWER</text>
<text x="214.4" y="99.3">GPIO3_13_USB1_POWER</text>
<text x="240.3" y="99.3">6</text>
<text x="91.8" y="118.3">USB1_DM</text>
<text x="91.8" y="120.1">USB1_DP</text>
</g>
<g font-size="1.3">
<text x="29.3" y="1.4">5</text>
<text x="84.1" y="1.4">4</text>
<text x="139" y="1.4">3</text>
<text x="193.8" y="1.4">2</text>
<text x="248.7" y="1.4">1</text>
<text x=".5" y="24.7">D</text>
<text x="276.6" y="24.7">D</text>
<text x=".5" y="68.2">C</text>
<text x="276.6" y="68.2">C</text>
<text x=".5" y="111.6">B</text>
<text x="276.6" y="111.6">B</text>
<text x=".5" y="155">A</text>
<text x="276.6" y="155">A</text>
<text x="29.3" y="177">5</text>
<text x="84.1" y="177">4</text>
<text x="139" y="177">3</text>
<text x="193.8" y="177">2</text>
<text x="248.7" y="177">1</text>
</g>
</svg>
